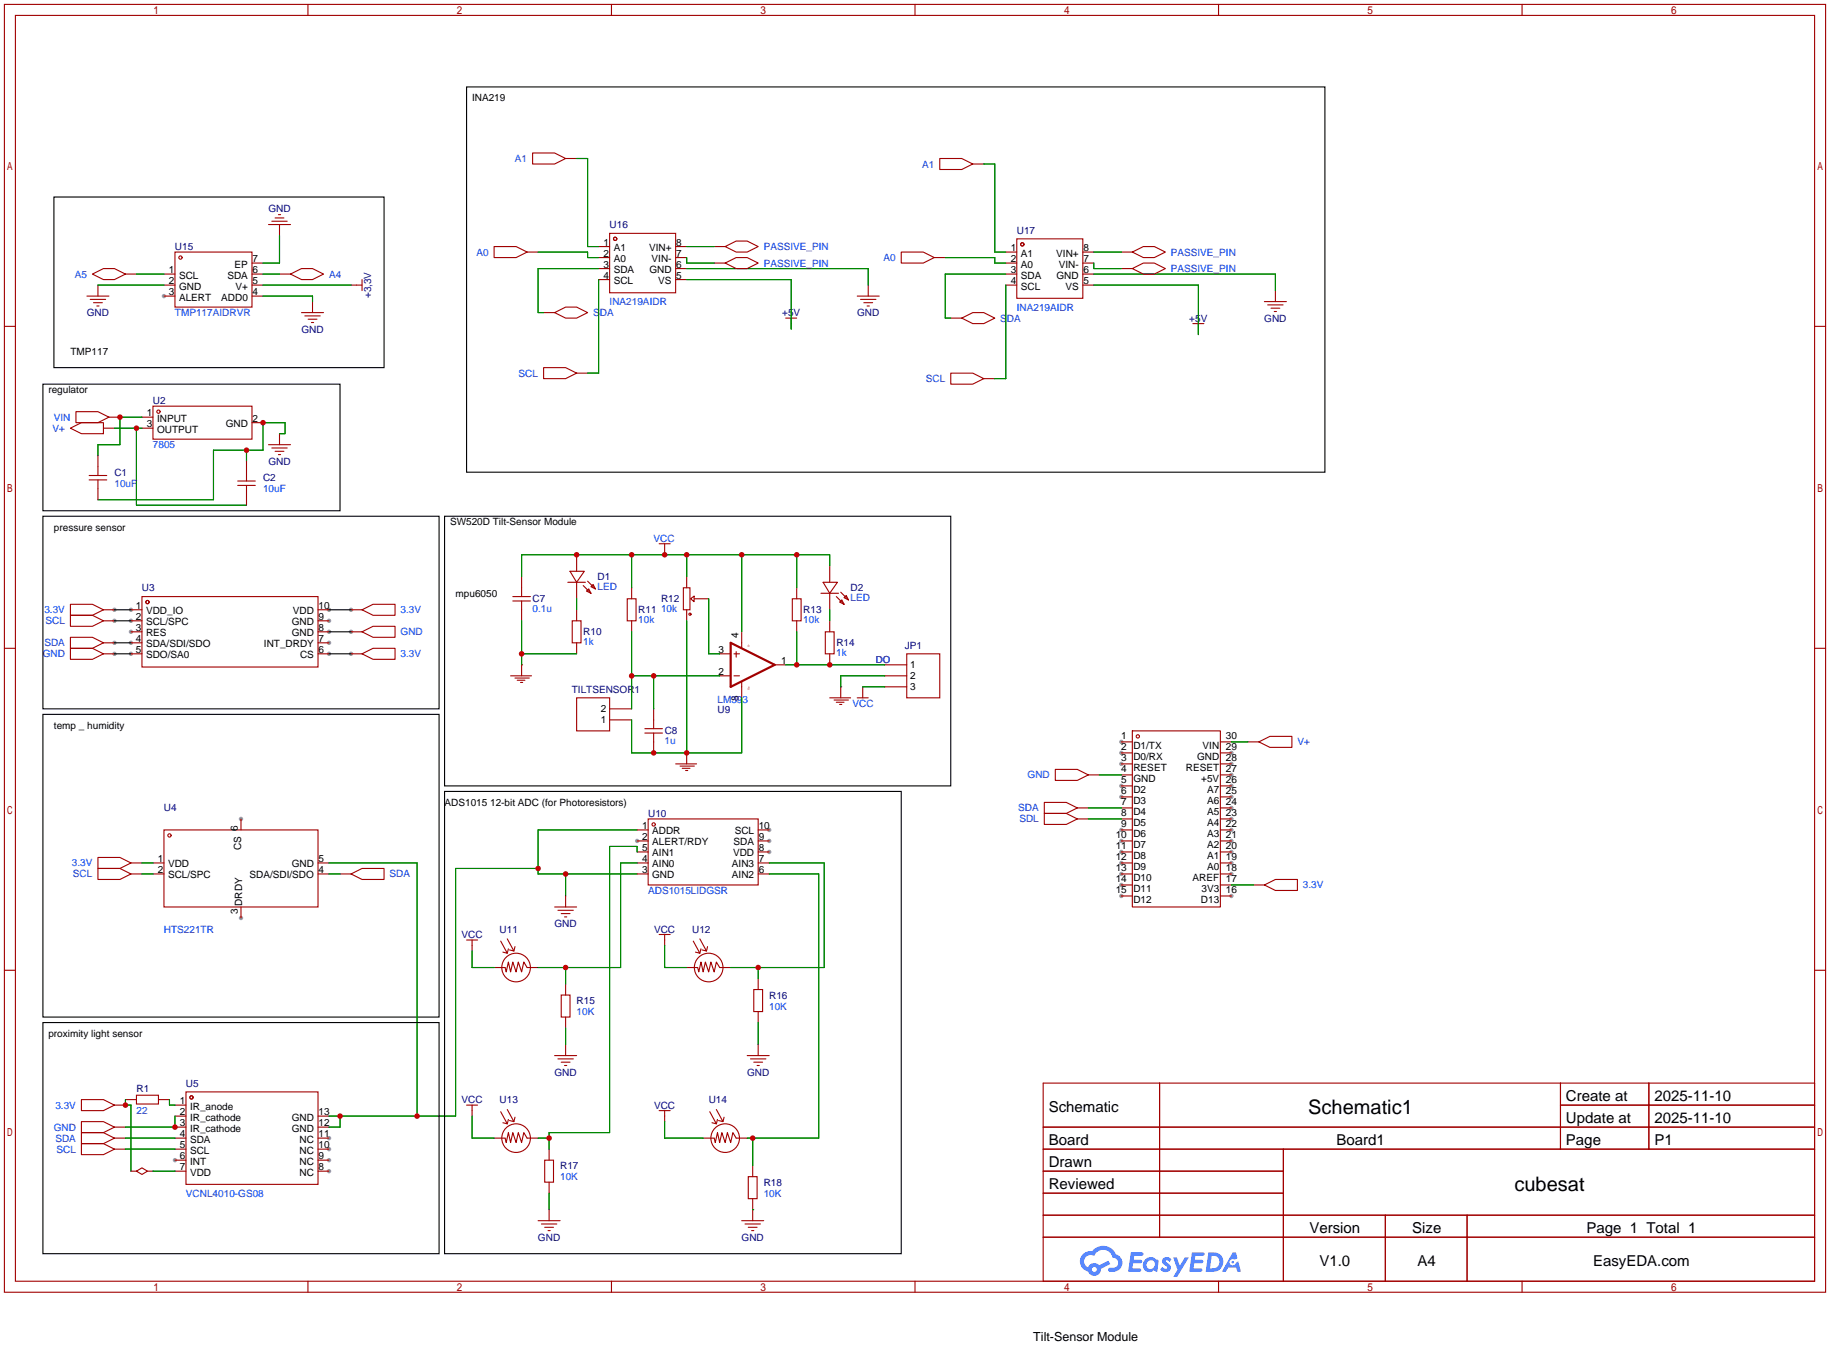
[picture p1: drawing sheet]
<svg xmlns="http://www.w3.org/2000/svg" width="422mm" height="311mm" viewBox="0 0 422 311" stroke-linecap="round" stroke-linejoin="round" font-family="sans-serif">
<g fill="#999">
<circle cx="30.2" cy="140.7" r=".51"/>
<circle cx="30.2" cy="143.3" r=".51"/>
<circle cx="30.2" cy="145.8" r=".51"/>
<circle cx="30.2" cy="148.3" r=".51"/>
<circle cx="30.2" cy="150.9" r=".51"/>
<circle cx="75.9" cy="150.9" r=".51"/>
<circle cx="75.9" cy="148.3" r=".51"/>
<circle cx="75.9" cy="145.8" r=".51"/>
<circle cx="75.9" cy="143.3" r=".51"/>
<circle cx="75.9" cy="140.7" r=".51"/>
<circle cx="81" cy="150.9" r=".51"/>
<circle cx="81" cy="145.8" r=".51"/>
<circle cx="81" cy="140.7" r=".51"/>
<circle cx="26.4" cy="150.9" r=".51"/>
<circle cx="26.4" cy="148.3" r=".51"/>
<circle cx="26.4" cy="143.3" r=".51"/>
<circle cx="26.4" cy="140.7" r=".51"/>
<circle cx="55.6" cy="211.8" r=".51"/>
<circle cx="55.6" cy="189" r=".51"/>
<circle cx="40.4" cy="267.7" r=".51"/>
<circle cx="75.9" cy="270.3" r=".51"/>
<circle cx="75.9" cy="267.7" r=".51"/>
<circle cx="75.9" cy="265.2" r=".51"/>
<circle cx="75.9" cy="262.6" r=".51"/>
<circle cx="147.1" cy="194.1" r=".51"/>
<circle cx="177.5" cy="196.6" r=".51"/>
<circle cx="177.5" cy="194.1" r=".51"/>
<circle cx="177.5" cy="191.5" r=".51"/>
<circle cx="258.8" cy="171.2" r=".51"/>
<circle cx="258.8" cy="173.7" r=".51"/>
<circle cx="258.8" cy="176.3" r=".51"/>
<circle cx="258.8" cy="181.4" r=".51"/>
<circle cx="258.8" cy="183.9" r=".51"/>
<circle cx="258.8" cy="191.5" r=".51"/>
<circle cx="258.8" cy="194.1" r=".51"/>
<circle cx="258.8" cy="196.6" r=".51"/>
<circle cx="258.8" cy="199.1" r=".51"/>
<circle cx="258.8" cy="201.7" r=".51"/>
<circle cx="258.8" cy="204.2" r=".51"/>
<circle cx="258.8" cy="206.8" r=".51"/>
<circle cx="284.2" cy="206.8" r=".51"/>
<circle cx="284.2" cy="201.7" r=".51"/>
<circle cx="284.2" cy="199.1" r=".51"/>
<circle cx="284.2" cy="196.6" r=".51"/>
<circle cx="284.2" cy="194.1" r=".51"/>
<circle cx="284.2" cy="191.5" r=".51"/>
<circle cx="284.2" cy="189" r=".51"/>
<circle cx="284.2" cy="186.4" r=".51"/>
<circle cx="284.2" cy="183.9" r=".51"/>
<circle cx="284.2" cy="181.4" r=".51"/>
<circle cx="284.2" cy="178.8" r=".51"/>
<circle cx="284.2" cy="176.3" r=".51"/>
<circle cx="284.2" cy="173.7" r=".51"/>
<circle cx="37.8" cy="68.3" r=".51"/>
</g>
<g fill="none" stroke="#a10000" stroke-width=".25">
<path d="M1 1h420.4v297.2h-420.4zM3.6 3.6h415.2v292.1h-415.2zM71.1 1v2.6M141.1 1v2.6M211.2 1v2.6M281.3 1v2.6M351.3 1v2.6M1 75.3h2.6M418.8 75.3h2.6M1 149.6h2.6M418.8 149.6h2.6M1 223.9h2.6"/>
<path d="M418.8 223.9h2.6M240.8 249.9h178v45.8h-178zM267.7 249.9v35.6M360.2 249.9v15.3M360.2 255h58.6M380.6 249.9v15.3M240.8 260.1h178M240.8 265.2h178M240.8 270.3h55.4M240.8 275.3h55.4M296.2 265.2v30.5M71.1 295.7v2.5"/>
<path d="M141.1 295.7v2.5M211.2 295.7v2.5M240.8 280.4h178M240.8 285.5h178M281.3 295.7v2.5M319.8 280.4v15.3M338.6 280.4v15.3M351.3 295.7v2.5"/>
</g>
<g fill="#5487ff">
<path d="M268.5 290.3a1.3 1.3 0 0 1 1.9 .3l-.4 .6a.54 .54 0 0 0-1-.2l.2 .2a1.28 1.28 0 0 1 .8 2 1.53 1.53 0 0 1-2.2-.3l.5-.6 .8 .5a.31 .31 0 0 0 .3-.3 .31 .31 0 0 0-.2-.3 1.12 1.12 0 0 1-.7-1.9z"/>
<path d="M270.8 290.2h.8l.7 1.9 1.2-1.9h.9l-2.7 4.5h-.9l1-1.7z"/>
<path d="M261 289h2.3a.46 .46 0 0 1 .5 .1 .46 .46 0 0 1 .1 .5l-.3 .2h-1.8l-.1 .9h1.6a.4 .4 0 0 1 .3 .4 .4 .4 0 0 1-.4 .4h-1.6l-.2 1.2h1.4a.46 .46 0 0 1 .5 .1 .46 .46 0 0 1 .1 .5l-.4 .2h-2.6z"/>
<path d="M275.1 289h2.3a.47 .47 0 0 1 .5 .1 .47 .47 0 0 1 .1 .5l-.3 .2h-1.8l-.1 .9h1.6a.4 .4 0 0 1 .4 .4 .4 .4 0 0 1-.5 .4h-1.6l-.2 1.2h1.4a.46 .46 0 0 1 .5 .1 .46 .46 0 0 1 .1 .5l-.4 .2h-2.6z"/>
<path d="M284.5 289h.8l.3 1.3-.6 .4a.75 .75 0 0 0-1.1 .3 .75 .75 0 0 0 .5 1 .75 .75 0 0 0 .9-.6l.5-.3 .6 2.4h-.8l-.3-1h-1.8l-.5 1h-1z"/>
<path d="M278.9 289l-.6 4.5h1.4a2.27 2.27 0 0 0 2.7-2.3 2.27 2.27 0 0 0-2.7-2.2zM279.7 289.8a1.5 1.5 0 0 1 1.8 1.5 1.5 1.5 0 0 1-1.9 1.4h-.3z"/>
<path d="M264.4 290.6a1.6 1.6 0 0 0-.4 2.3 1.6 1.6 0 0 0 2.3 .2l.8 .4 .3-2.5-.1-.3h-.5a1.58 1.58 0 0 0-2.4-.1zM265 291.1a.99 .99 0 0 1 1.6 .6 .99 .99 0 0 1-1.3 1.1 .98 .98 0 0 1-.3-1.7z"/>
<path d="M250 289.4a2.37 2.37 0 0 0 1.1 4 1.54 1.54 0 0 0 1.8 1 1.54 1.54 0 0 0 1.2-1.6l2.2-1.1-.5-.8-2.1 1.1a1.57 1.57 0 0 0-2.6 .4 1.5 1.5 0 0 1-.7-2.1 1.5 1.5 0 0 1 2.2-.5 2.23 2.23 0 0 1 2.3-1.4 2.23 2.23 0 0 1 1.9 1.8 1.16 1.16 0 0 1 1.3 1.1 1.16 1.16 0 0 1-1.1 1.3h-.7a.47 .47 0 0 0-.5 .3 .47 .47 0 0 0 .4 .6 2.14 2.14 0 0 0 2.7-1.4 2.14 2.14 0 0 0-1.3-2.7 3.2 3.2 0 0 0-5.5-.7l-1.1 .1zM252 292.9a.6 .6 0 0 1 1.2 0 .6 .6 0 0 1-1.2 0z"/>
<circle cx="284.6" cy="291.3" r=".28"/>
</g>
<g fill="none" stroke="#a10000" stroke-width=".25">
<path d="M122.9 35.3h5.1l2.6 1.3-2.6 1.2h-5.1zM130.6 36.6h2.5M216.9 36.6h5.1l2.5 1.2-2.5 1.3h-5.1zM224.5 37.8h2.6M40.4 58.2h17.8v12.7h-17.8zM62 51.8h5.1M62.7 51.1h3.6M63.5 50.3h2M64.3 49.5h.5M64.5 51.8v2.6M114 56.9h5.1l2.6 1.3-2.6 1.2h-5.1zM121.7 58.2h2.5"/>
<path d="M138.2 56.9h2.5M138.2 59.4h2.5M140.7 53.8h15.3v13.8h-15.3zM156 56.9h2.5M156 59.4h2.5M164.8 56.9h2.6M167.4 56.9l2.5-1.3h2.6l2.5 1.3-2.5 1.3h-2.6zM208 58.2h5.1l2.5 1.2-2.5 1.3h-5.1zM215.6 59.4h2.6M232.2 58.2h2.5M234.7 55.1h15.2v13.7h-15.2zM249.9 58.2h2.6"/>
<path d="M258.8 58.2h2.6M261.4 58.2l2.5-1.3h2.5l2.6 1.3-2.6 1.2h-2.5zM20.1 68.3h5M20.8 69.1h3.6M21.3 63.2l2.6-1.2h2.5l2.6 1.2-2.6 1.3h-2.5zM21.6 69.8h2M22.4 70.6h.5M22.6 65.8v2.5M29 63.2h2.5M37.8 63.2h2.6M37.8 65.8h2.6M37.8 68.3h2.6"/>
<path d="M58.2 63.2h2.5M58.2 65.8h2.5M58.2 68.3h2.5M58.2 60.7h2.5M64.5 63.2h2.6M67.1 63.2l2.5-1.2h2.5l2.6 1.2-2.6 1.3h-2.5zM69.6 72.1h5.1M70.4 72.9h3.5M71.1 73.7h2.1M71.9 74.4h.5M72.1 69.6v2.5M81 65.8h2.6"/>
<path d="M83.6 64.5v2.6M125.5 72.1h2.5M128 72.1l2.6-1.2h2.5l2.5 1.2-2.5 1.3h-2.5zM138.2 62h2.5M138.2 64.5h2.5M156 62h2.5M156 64.5h2.5M164.8 60.7h2.6M167.4 60.7l2.5-1.3h2.6l2.5 1.3-2.5 1.3h-2.6zM181.4 73.4h2.5M182.6 73.4v2.5M197.9 68.3h5"/>
<path d="M198.6 69.1h3.6M199.4 69.8h2M200.2 70.6h.5M200.4 65.8v2.5M219.5 73.4h2.5M222 73.4l2.5-1.3h2.6l2.5 1.3-2.5 1.3h-2.6zM232.2 63.2h2.5M232.2 65.8h2.5M232.2 60.7h2.5M249.9 63.2h2.6M249.9 65.8h2.6M249.9 60.7h2.6"/>
<path d="M258.8 62h2.6M261.4 62l2.5-1.3h2.5l2.6 1.3-2.6 1.2h-2.5zM275.3 74.7h2.6M276.6 74.7v2.5M291.8 69.6h5.1M292.6 70.4h3.6M293.4 71.1h2M294.1 71.9h.5M294.4 67.1v2.5M16.3 98.8l2.5-1.3h5.1v2.6h-5.1zM17.5 95h5.1l2.5 1.3-2.5 1.2h-5.1zM23.9 98.8h2.5"/>
<path d="M25.1 96.3h2.6M32.8 96.3h2.5M32.8 98.8h2.5M35.3 93.7h22.9v7.6h-22.9zM58.2 97.5h2.5M125.5 84.8h5.1l2.5 1.3-2.5 1.3h-5.1zM133.1 86.1h2.5M219.5 86.1h5l2.6 1.3-2.6 1.2h-5zM227.1 87.4h2.5M20.6 110.7h4M20.6 109.7h4M22.6 105.2v4.5"/>
<path d="M22.6 110.7v4.6M54.9 112h4M54.9 111h4M56.9 106.4v4.6M56.9 112v4.6M62 102.6h5.1M62.7 103.4h3.6M63.5 104.1h2M64.3 104.9h.5M64.5 100.1v2.5M16.3 139.4h5l2.6 1.3-2.6 1.3h-5zM32.8 137.7h40.6v16.2h-40.6z"/>
<path d="M118.4 138.7h4M118.4 137.7h4M120.4 133.1v4.6M120.4 138.7v4.6M131.1 134.4h4M131.6 131.8h3.3l-1.8 2.6zM133.1 128v3.8M133.1 134.4v3.8M134.6 135.1l1.8 1.8M135.4 136.4l.5-.5 .5 1zM135.6 134.1l1.8 1.8M136.9 134.9l.5 1-1-.5z"/>
<path d="M144.8 138.2h2v5.1h-2zM145.8 135.6v2.6M152.1 125.5h2.6M153.4 128h.1M153.4 125.5v2.5M157.7 135.6h1.6v5.1h-1.6zM158.5 133.1v2.5M159.4 138.2l.8-.6v1.2zM160.3 138.2h3.3M182.9 138.2h2v5.1h-2zM183.9 135.6v2.6M189.5 136.9h4"/>
<path d="M190 134.4h3.3l-1.8 2.5zM191.5 130.6v3.8M191.5 136.9v3.8M193 137.7l1.8 1.7M193.8 138.9l.5-.5 .5 1zM194.1 136.7l1.7 1.7M194.8 137.9l.5-.5 .5 1zM16.3 149.6h5l2.6 1.3-2.6 1.2h-5zM16.3 147.1h5l2.6 1.2-2.6 1.3h-5zM16.3 142h5l2.6 1.3-2.6 1.2h-5zM23.9 140.7h2.5M23.9 143.3h2.5"/>
<path d="M23.9 148.3h2.5M23.9 150.9h2.5M30.2 140.7h2.6M30.2 143.3h2.6M30.2 145.8h2.6M30.2 148.3h2.6M30.2 150.9h2.6M73.4 140.7h2.5M73.4 143.3h2.5M73.4 145.8h2.5M73.4 148.3h2.5M73.4 150.9h2.5"/>
<path d="M81 140.7h2.6M81 145.8h2.6M81 150.9h2.6M83.6 150.9l2.5-1.3h5.1v2.5h-5.1zM83.6 145.8l2.5-1.3h5.1v2.6h-5.1zM83.6 140.7l2.5-1.3h5.1v2.6h-5.1zM117.9 156h4.8M118.9 156.5h3.3M119.4 157h1.8M120.1 157.5h.5M120.4 153.4h.1M120.4 153.4v2.6"/>
<path d="M132.1 143.3h2v5h-2zM133.1 140.7v2.6M133.1 148.3v2.6M145.8 143.3v2.5M158.5 140.7v2.6M166.1 150.9h2.6M166.1 156h2.6M169.4 150.9h1.3M169.4 156h1.3M169.9 150.4v1.2M171.2 145.8v3.8M171.2 157.2v3.8"/>
<path d="M178.8 153.4h2.6M183.9 143.3v2.5M190.5 145.8h2v5.1h-2zM191.5 143.3v2.5M191.5 150.9v2.5M194.1 158.5h.1M194.1 158.5v2.5M199.1 158.5h.1M199.1 158.5v2.5M204.2 156h5.1M204.2 153.4h5.1M204.2 158.5h5.1"/>
<path d="M209.3 150.9h7.6v10.1h-7.6zM133.1 161h7.6v7.7h-7.6zM140.7 166.1h5.1M140.7 163.6h5.1M148.8 169.2h4.1M148.8 168.1h4.1M150.9 163.6v4.5M150.9 169.2v4.5M156 176.3h4.8M157 176.8h3.3M157.5 177.3h1.8M158.2 177.8h.5"/>
<path d="M158.5 173.7h.1M158.5 173.7v2.6M191.5 161h4.8M192.5 161.5h3.3M193 162.1h1.8M193.8 162.6h.5M197.9 161h2.5M243.6 177.5h5.1l2.5 1.3-2.5 1.3h-5.1zM251.2 178.8h2.5M258.8 176.3h2.6M258.8 171.2h2.6M258.8 173.7h2.6"/>
<path d="M258.8 178.8h2.6M261.4 168.7h20.3v40.6h-20.3zM281.7 176.3h2.5M281.7 171.2h2.5M281.7 173.7h2.5M281.7 178.8h2.5M288 171.2h2.6M290.6 171.2l2.5-1.3h5.1v2.6h-5.1zM22.6 197.9h5.1l2.5 1.2-2.5 1.3h-5.1zM30.2 199.1h2.6M35.3 199.1h2.5M37.8 191.5h35.6v17.8h-35.6z"/>
<path d="M55.6 189v2.5M73.4 199.1h2.5M147.1 199.1h2.5M147.1 191.5h2.5M147.1 194.1h2.5M147.1 196.6h2.5M149.6 189h25.4v15.2h-25.4zM175 199.1h2.5M175 191.5h2.5M175 194.1h2.5M175 196.6h2.5M241 185.2h5.1l2.6 1.2-2.6 1.3h-5.1z"/>
<path d="M241 187.7h5.1l2.6 1.3-2.6 1.2h-5.1zM248.7 186.4h2.5M248.7 189h2.5M258.8 199.1h2.6M258.8 191.5h2.6M258.8 194.1h2.6M258.8 196.6h2.6M258.8 181.4h2.6M258.8 183.9h2.6M258.8 186.4h2.6M258.8 189h2.6M281.7 199.1h2.5"/>
<path d="M281.7 191.5h2.5M281.7 194.1h2.5M281.7 196.6h2.5M281.7 181.4h2.5M281.7 183.9h2.5M281.7 186.4h2.5M281.7 189h2.5M22.6 200.4h5.1l2.5 1.3-2.5 1.2h-5.1zM30.2 201.7h2.6M35.3 201.7h2.5M55.6 209.3v2.5M73.4 201.7h2.5"/>
<path d="M78.5 201.7h2.5M81 201.7l2.6-1.3h5v2.5h-5zM107.7 216.9h2.5M109 216.9v2.6M115.6 217.2l1.5 2.8-1-.3M117.1 216.7l1.5 2.8-1-.3M117.3 218.9l-.2 1.1M118.9 218.4l-.3 1.1M128 209.3h5.1M128.8 210.1h3.5M129.5 210.8h2.1M130.3 211.6h.5"/>
<path d="M130.6 206.8v2.5M147.1 201.7h2.5M152.1 215.6h2.6M153.4 215.6v2.6M160 217.2l1.5 2.8-1-.3M161.5 216.7l1.6 2.8-1-.3M161.8 218.9l-.3 1.1M163.3 218.4l-.2 1.1M175 201.7h2.5M258.8 201.7h2.6M258.8 204.2h2.6M258.8 206.8h2.6"/>
<path d="M281.7 201.7h2.5M281.7 204.2h2.5M281.7 206.8h2.5M289.3 204.2h2.5M291.8 204.2l2.6-1.3h5.1v2.6h-5.1zM114 223.3h2.6l.2 1 .5-2.3 .6 2.3 .5-2.3 .7 2.3 .5-2.3 .8 2.3 .5-2.3 .8 1.3h2.5M129.5 229.6h2.1v5.1h-2.1zM130.6 227.1v2.5M130.6 234.7v2.5M158.5 223.3h2.5l.3 1 .5-2.3 .5 2.3 .5-2.3 .8 2.3 .5-2.3 .7 2.3 .6-2.3 .7 1.3h2.6M174 228.3h2v5.1h-2zM175 225.8v2.5"/>
<path d="M175 233.4v2.6M18.8 253.7h5.1l2.5 1.3-2.5 1.3h-5.1zM18.8 258.8h5.1l2.5 1.3-2.5 1.3h-5.1zM26.4 255h2.6M29 253.7h2.5M31.5 252.7h5.1v2.1h-5.1zM36.6 253.7h2.5M40.4 255h2.5M40.4 257.6h2.5M42.9 252h30.5v21.3h-30.5zM73.4 257.6h2.5M107.7 255h2.5"/>
<path d="M109 255v2.6M115.6 256.5l1.5 2.8-1-.2M117.1 256l1.5 2.8-1-.2M117.3 258.3l-.2 1M118.9 257.8l-.3 1M128 243.6h5.1M128.8 244.3h3.5M129.5 245.1h2.1M130.3 245.9h.5M130.6 241v2.6M152.1 256.3h2.6M153.4 256.3v2.5"/>
<path d="M163.8 256.5l1.6 2.8-1.1-.2M165.4 256l1.5 2.8-1-.2M165.6 258.3l-.2 1M167.1 257.8l-.2 1M172.5 243.6h5M173.2 244.3h3.6M174 245.1h2M174.8 245.9h.5M175 241v2.6M18.8 261.4h5.1l2.5 1.2-2.5 1.3h-5.1zM18.8 263.9h5.1l2.5 1.3-2.5 1.2h-5.1zM26.4 260.1h2.6"/>
<path d="M26.4 262.6h2.6M26.4 265.2h2.6M30.2 270.3h1.3M31.5 270.3l1.3-.8 1.2 .8-1.2 .7zM34 270.3h1.3M40.4 260.1h2.5M40.4 262.6h2.5M40.4 265.2h2.5M40.4 267.7h2.5M40.4 270.3h2.5M73.4 260.1h2.5M73.4 262.6h2.5"/>
<path d="M73.4 265.2h2.5M73.4 267.7h2.5M73.4 270.3h2.5M114 262.6h2.6l.2 1.1 .5-2.3 .6 2.3 .5-2.3 .7 2.3 .5-2.3 .8 2.3 .5-2.3 .8 1.2h2.5M125.7 267.7h2.1v5.1h-2.1zM126.7 265.2v2.5M126.7 272.8v2.5M126.7 279.1v2.6M162.3 262.6h2.5l.3 1.1 .5-2.3 .5 2.3 .5-2.3 .8 2.3 .5-2.3 .8 2.3 .5-2.3 .7 1.2h2.6M172.7 271.5h2.1v5.1h-2.1zM173.7 269v2.5M173.7 276.6v5.1"/>
<path d="M124.2 281.7h5.1M125 282.4h3.5M125.7 283.2h2.1M126.5 284h.5M171.2 281.7h5.1M172 282.4h3.5M172.7 283.2h2.1M173.5 284h.5"/>
<circle cx="41.7" cy="59.4" r=".38"/>
<circle cx="142" cy="55.1" r=".38"/>
<circle cx="236" cy="56.4" r=".38"/>
<circle cx="36.6" cy="95" r=".38"/>
<circle cx="34" cy="138.9" r=".38"/>
<circle cx="159.3" cy="141.7" r=".25"/>
<circle cx="262.6" cy="169.9" r=".38"/>
<circle cx="39.1" cy="192.8" r=".38"/>
<circle cx="150.9" cy="190.2" r=".38"/>
<circle cx="119.1" cy="223.3" r="3.3"/>
<circle cx="163.6" cy="223.3" r="3.3"/>
<circle cx="44.2" cy="253.2" r=".38"/>
<circle cx="119.1" cy="262.6" r="3.3"/>
<circle cx="167.4" cy="262.6" r="3.3"/>
</g>
<g fill="none" stroke="#008700" stroke-width=".25">
<path d="M133.1 36.6h2.5v20.3h2.6M227.1 37.8h2.5v20.4h2.6M64.5 54.4v6.3h-3.8M124.2 58.2h11.4v1.2h2.6M158.5 59.4v1.3h6.3M158.5 56.9h6.3M218.2 59.4h11.4v1.3h2.6M252.5 58.2h6.3M22.6 65.8h15.2M31.5 63.2h6.3M60.7 65.8h20.3M60.7 63.2h3.8"/>
<path d="M60.7 68.3h11.4v1.3M138.2 62h-14v10.1h1.3M138.2 64.5v21.6h-2.6M158.5 62h41.9v3.8M158.5 64.5h24.1v11.4M232.2 63.2h-14v10.2h1.3M232.2 65.8v21.6h-2.6M252.5 65.8h24.1v11.4M252.5 63.2h41.9v3.9M252.5 60.7v1.3h6.3M26.4 98.8h6.4M31.5 98.8v17.8h25.4"/>
<path d="M32.8 96.3h-5.1v6.3h-5.1v2.6M56.9 103.9v2.5M64.5 100.1h1.3v-2.6h-5.1v6.4h-11.4v11.4h-26.7M133.1 138.2v2.5M145.8 128v7.6M158.5 128v5.1M163.6 138.2v12.7h2.5M171.2 128v17.8M183.9 128v7.6M191.5 130.6v-2.6h-71.1v5.1M120.4 143.3v10.1M120.4 150.9h12.7"/>
<path d="M145.8 145.8v17.8M145.8 156h20.3M150.9 156v7.6M158.5 143.3v30.4M181.4 153.4h22.8M183.9 145.8v7.6M191.5 140.7v2.6M199.1 158.5h5.1M204.2 156h-10.1v2.5M171.2 161v12.7h-25.4v-7.6M253.7 178.8h5.1M284.2 171.2h3.8"/>
<path d="M32.8 199.1h2.5M75.9 199.1h20.4v58.5M147.1 199.1h-3.8v24.2h-19.1M147.1 191.5h-22.9v10.2h22.9M147.1 196.6v-1.3h-6.4v66.1h-14v3.8M177.5 199.1h12.7v24.2h-21.5M251.2 186.4h7.6M251.2 189h7.6M32.8 201.7h2.5M75.9 201.7h2.6M109 219.5v3.8h5M124.2 200.4h-19v57.2h-29.3"/>
<path d="M130.6 201.7v5.1M153.4 218.2v5.1h5.1M177.5 201.7h11.5v60.9h-16.5M284.2 204.2h5.1M130.6 223.3v3.8M130.6 237.2v3.8M175 223.3v2.5M175 236v5M29 253.7v1.3h1.2v15.3M39.1 253.7v1.3h1.3M40.4 257.6v2.5h-11.4M78.5 257.6v2.5h-2.6"/>
<path d="M109 257.6v5h5M153.4 258.8v3.8h8.9M29 265.2h11.4M29 262.6h11.4M35.3 270.3h5.1M124.2 262.6h2.5M126.7 275.3v3.8M173.7 279.1h.1M173.7 262.6v6.4"/>
</g>
<g fill="none" stroke="#000" stroke-width=".25">
<path d="M107.7 20.1h198.1v88.9h-198.1zM12.4 45.5h76.2v39.3h-76.2zM9.9 88.6h68.6v29.3h-68.6zM9.9 119.1h91.4v44.5h-91.4zM102.6 119.1h116.9v62.3h-116.9zM26.4 140.7h3.8M26.4 143.3h3.8M26.4 148.3h3.8M26.4 150.9h3.8M75.9 140.7h5.1M75.9 150.9h5.1M75.9 145.8h5.1"/>
<path d="M9.9 164.8h91.4v69.9h-91.4zM102.6 182.6h105.4v106.7h-105.4zM9.9 236h91.4v53.3h-91.4z"/>
</g>
<path d="M168.7 148.3l10.1 5.1-10.1 5.1z" fill="none" stroke="#a10000" stroke-width=".51"/>
<g fill="#c00">
<circle cx="60.7" cy="97.5" r=".63"/>
<circle cx="56.9" cy="103.9" r=".63"/>
<circle cx="27.7" cy="96.3" r=".63"/>
<circle cx="31.5" cy="98.8" r=".63"/>
<circle cx="29" cy="255" r=".63"/>
<circle cx="40.4" cy="260.1" r=".63"/>
<circle cx="78.5" cy="257.6" r=".63"/>
<circle cx="96.3" cy="257.6" r=".63"/>
<circle cx="124.2" cy="200.4" r=".63"/>
<circle cx="130.6" cy="201.7" r=".63"/>
<circle cx="153.4" cy="128" r=".63"/>
<circle cx="158.5" cy="128" r=".63"/>
<circle cx="145.8" cy="128" r=".63"/>
<circle cx="133.1" cy="128" r=".63"/>
<circle cx="171.2" cy="128" r=".63"/>
<circle cx="183.9" cy="128" r=".63"/>
<circle cx="120.4" cy="150.9" r=".63"/>
<circle cx="150.9" cy="173.7" r=".63"/>
<circle cx="158.5" cy="173.7" r=".63"/>
<circle cx="150.9" cy="156" r=".63"/>
<circle cx="145.8" cy="156" r=".63"/>
<circle cx="175" cy="223.3" r=".63"/>
<circle cx="173.7" cy="262.6" r=".63"/>
<circle cx="191.5" cy="153.4" r=".63"/>
<circle cx="183.9" cy="153.4" r=".63"/>
<circle cx="126.7" cy="262.6" r=".63"/>
<circle cx="130.6" cy="223.3" r=".63"/>
</g>
<g font-size="4.6">
<text x="302" y="257">Schematic1</text>
<text x="349.6" y="274.8">cubesat</text>
</g>
<g font-size="3.5">
<text x="242.1" y="256.7">Schematic</text>
<text x="361.5" y="254.2">Create at</text>
<text x="381.9" y="254.2">2025-11-10</text>
<text x="361.5" y="259.2">Update at</text>
<text x="381.9" y="259.2">2025-11-10</text>
<text x="242.1" y="264.3">Board</text>
<text x="242.1" y="269.4">Drawn</text>
<text x="308.5" y="264.3">Board1</text>
<text x="361.5" y="264.3">Page</text>
<text x="381.9" y="264.3">P1</text>
<text x="242.1" y="274.5">Reviewed</text>
<text x="302.3" y="284.6">Version</text>
<text x="326" y="284.6">Size</text>
<text x="366.2" y="284.6">Page 1 Total 1</text>
<text x="304.6" y="292.3">V1.0</text>
<text x="327.2" y="292.3">A4</text>
<text x="367.7" y="292.3">EasyEDA.com</text>
</g>
<text font-size="2.9" x="238.5" y="309.5">Tilt-Sensor Module</text>
<g font-size="2.3">
<text x="109" y="23.4">INA219</text>
<text x="139.3" y="56.7">1</text>
<text x="139.3" y="59.2">2</text>
<text x="141.7" y="57.9">A1</text>
<text x="149.8" y="57.9">VIN+</text>
<text x="156.1" y="59.2">7</text>
<text x="156.1" y="56.7">8</text>
<text x="233.3" y="57.9">1</text>
<text x="235.6" y="59.2">A1</text>
<text x="243.8" y="59.2">VIN+</text>
<text x="250.1" y="57.9">8</text>
<text x="39" y="63">1</text>
<text x="39" y="65.6">2</text>
<text x="41.3" y="64.3">SCL</text>
<text x="52.5" y="64.3">SDA</text>
<text x="54.1" y="61.7">EP</text>
<text x="58.3" y="65.6">5</text>
<text x="58.3" y="63">6</text>
<text x="58.3" y="60.5">7</text>
<text x="139.3" y="61.7">3</text>
<text x="139.3" y="64.3">4</text>
<text x="141.7" y="60.5">A0</text>
<text x="141.7" y="63">SDA</text>
<text x="141.7" y="65.6">SCL</text>
<text x="149.9" y="63">GND</text>
<text x="150.4" y="60.5">VIN-</text>
<text x="151.9" y="65.6">VS</text>
<text x="156.1" y="64.3">5</text>
<text x="156.1" y="61.7">6</text>
<text x="233.3" y="60.5">2</text>
<text x="233.3" y="63">3</text>
<text x="233.3" y="65.6">4</text>
<text x="235.6" y="61.7">A0</text>
<text x="235.6" y="64.3">SDA</text>
<text x="243.9" y="64.3">GND</text>
<text x="244.4" y="61.7">VIN-</text>
<text x="250.1" y="65.6">5</text>
<text x="250.1" y="63">6</text>
<text x="250.1" y="60.5">7</text>
<text x="39" y="68.1">3</text>
<text x="41.3" y="66.8">GND</text>
<text x="41.3" y="69.4">ALERT</text>
<text x="51.1" y="69.4">ADD0</text>
<text x="54.3" y="66.8">V+</text>
<text x="58.3" y="68.1">4</text>
<text x="235.6" y="66.8">SCL</text>
<text x="245.9" y="66.8">VS</text>
<text x="16.3" y="81.8">TMP117</text>
<text x="11.2" y="90.7">regulator</text>
<text x="33.9" y="96">1</text>
<text x="33.9" y="98.6">3</text>
<text x="36.2" y="97.3">INPUT</text>
<text x="36.2" y="99.8">OUTPUT</text>
<text x="52.1" y="98.6">GND</text>
<text x="58.3" y="97.3">2</text>
<text x="12.4" y="122.5">pressure sensor</text>
<text x="103.9" y="121.2">SW520D Tilt-Sensor Module</text>
<text x="105.2" y="137.7">mpu6050</text>
<text x="31.4" y="140.5">1</text>
<text x="31.4" y="143">2</text>
<text x="33.7" y="141.8">VDD_IO</text>
<text x="67.6" y="141.8">VDD</text>
<text x="73.5" y="143">9</text>
<text x="73.5" y="140.5">10</text>
<text x="31.4" y="145.6">3</text>
<text x="31.4" y="148.1">4</text>
<text x="33.7" y="144.3">SCL/SPC</text>
<text x="33.7" y="146.8">RES</text>
<text x="33.7" y="149.4">SDA/SDI/SDO</text>
<text x="60.9" y="149.4">INT_DRDY</text>
<text x="67.3" y="146.8">GND</text>
<text x="67.3" y="144.3">GND</text>
<text x="73.5" y="148.1">7</text>
<text x="73.5" y="145.6">8</text>
<text x="170.5" y="147.3" transform="rotate(-90 170.5 147.3)">4</text>
<text x="31.4" y="150.6">5</text>
<text x="33.7" y="151.9">SDO/SA0</text>
<text x="69.3" y="151.9">CS</text>
<text x="73.5" y="150.6">6</text>
<text x="165.8" y="150.6">3</text>
<text x="165.8" y="155.7">2</text>
<text x="180.3" y="153.2">1</text>
<text x="210.1" y="154.2">1</text>
<text x="170.5" y="161.8" transform="rotate(-90 170.5 161.8)">8</text>
<text x="210.1" y="156.7">2</text>
<text x="210.1" y="159.3">3</text>
<text x="138.7" y="166.9">1</text>
<text x="138.7" y="164.4">2</text>
<text x="12.4" y="168.2">temp _ humidity</text>
<text x="258.8" y="170.5">1</text>
<text x="258.8" y="173">2</text>
<text x="261.6" y="172.8">D1/TX</text>
<text x="277.6" y="172.8">VIN</text>
<text x="283" y="173">29</text>
<text x="283" y="170.5">30</text>
<text x="258.8" y="175.6">3</text>
<text x="258.8" y="178.1">4</text>
<text x="261.6" y="175.3">D0/RX</text>
<text x="261.6" y="177.8">RESET</text>
<text x="273.7" y="177.8">RESET</text>
<text x="276.3" y="175.3">GND</text>
<text x="283" y="178.1">27</text>
<text x="283" y="175.6">28</text>
<text x="102.6" y="186">ADS1015 12-bit ADC (for Photoresistors)</text>
<text x="258.8" y="180.6">5</text>
<text x="258.8" y="183.2">6</text>
<text x="258.8" y="185.7">7</text>
<text x="261.6" y="180.4">GND</text>
<text x="261.6" y="182.9">D2</text>
<text x="261.6" y="185.5">D3</text>
<text x="277.3" y="180.4">+5V</text>
<text x="278.6" y="185.5">A6</text>
<text x="278.6" y="182.9">A7</text>
<text x="283" y="185.7">24</text>
<text x="283" y="183.2">25</text>
<text x="283" y="180.6">26</text>
<text x="54.9" y="191.9" transform="rotate(-90 54.9 191.9)">6</text>
<text x="148.2" y="191.3">1</text>
<text x="175.1" y="191.3">10</text>
<text x="258.8" y="188.3">8</text>
<text x="258.8" y="190.8">9</text>
<text x="261.6" y="188">D4</text>
<text x="261.6" y="190.5">D5</text>
<text x="278.6" y="190.5">A4</text>
<text x="278.6" y="188">A5</text>
<text x="283" y="190.8">22</text>
<text x="283" y="188.3">23</text>
<text x="55.7" y="196.1" transform="rotate(-90 55.7 196.1)">CS</text>
<text x="148.2" y="193.8">2</text>
<text x="148.2" y="196.4">5</text>
<text x="150.5" y="192.6">ADDR</text>
<text x="150.5" y="195.1">ALERT/RDY</text>
<text x="150.5" y="197.6">AIN1</text>
<text x="169.2" y="197.6">VDD</text>
<text x="169.3" y="195.1">SDA</text>
<text x="169.6" y="192.6">SCL</text>
<text x="175.1" y="196.4">8</text>
<text x="175.1" y="193.8">9</text>
<text x="257.5" y="193.3">10</text>
<text x="257.5" y="195.9">11</text>
<text x="261.6" y="193.1">D6</text>
<text x="261.6" y="195.6">D7</text>
<text x="278.6" y="195.6">A2</text>
<text x="278.6" y="193.1">A3</text>
<text x="283" y="195.9">20</text>
<text x="283" y="193.3">21</text>
<text x="36.4" y="198.9">1</text>
<text x="36.4" y="201.4">2</text>
<text x="38.8" y="200.2">VDD</text>
<text x="38.8" y="202.7">SCL/SPC</text>
<text x="57.6" y="202.7">SDA/SDI/SDO</text>
<text x="67.3" y="200.2">GND</text>
<text x="73.5" y="201.4">4</text>
<text x="73.5" y="198.9">5</text>
<text x="148.2" y="201.4">3</text>
<text x="148.2" y="198.9">4</text>
<text x="150.5" y="202.7">GND</text>
<text x="150.5" y="200.2">AIN0</text>
<text x="168.9" y="202.7">AIN2</text>
<text x="168.9" y="200.2">AIN3</text>
<text x="175.1" y="201.4">6</text>
<text x="175.1" y="198.9">7</text>
<text x="257.5" y="198.4">12</text>
<text x="257.5" y="201">13</text>
<text x="257.5" y="203.5">14</text>
<text x="261.6" y="198.2">D8</text>
<text x="261.6" y="200.7">D9</text>
<text x="261.6" y="203.2">D10</text>
<text x="275.3" y="203.2">AREF</text>
<text x="278.6" y="200.7">A0</text>
<text x="278.6" y="198.2">A1</text>
<text x="283" y="203.5">17</text>
<text x="283" y="201">18</text>
<text x="283" y="198.4">19</text>
<text x="55.9" y="209" transform="rotate(-90 55.9 209)">DRDY</text>
<text x="257.5" y="206">15</text>
<text x="261.6" y="205.8">D11</text>
<text x="261.6" y="208.3">D12</text>
<text x="277.2" y="208.3">D13</text>
<text x="277.3" y="205.8">3V3</text>
<text x="283" y="206">16</text>
<text x="54.9" y="210.9" transform="rotate(-90 54.9 210.9)">3</text>
<text x="11.2" y="239.3">proximity light sensor</text>
<text x="41.5" y="254.8">1</text>
<text x="41.5" y="257.3">2</text>
<text x="43.9" y="256.1">IR_anode</text>
<text x="73.5" y="257.3">13</text>
<text x="41.5" y="259.9">3</text>
<text x="41.5" y="262.4">4</text>
<text x="43.9" y="258.6">IR_cathode</text>
<text x="43.9" y="261.1">IR_cathode</text>
<text x="43.9" y="263.7">SDA</text>
<text x="67.3" y="261.1">GND</text>
<text x="67.3" y="258.6">GND</text>
<text x="69.1" y="263.7">NC</text>
<text x="73.5" y="262.4">11</text>
<text x="73.5" y="259.9">12</text>
<text x="41.5" y="264.9">5</text>
<text x="41.5" y="267.5">6</text>
<text x="43.9" y="266.2">SCL</text>
<text x="43.9" y="268.8">INT</text>
<text x="69.1" y="268.8">NC</text>
<text x="69.1" y="266.2">NC</text>
<text x="73.5" y="267.5">9</text>
<text x="73.5" y="264.9">10</text>
<text x="41.5" y="270">7</text>
<text x="43.9" y="271.3">VDD</text>
<text x="69.1" y="271.3">NC</text>
<text x="73.5" y="270">8</text>
</g>
<g font-size="2.3" fill="#00f">
<text x="118.8" y="37.4">A1</text>
<text x="212.8" y="38.7">A1</text>
<text x="110" y="59">A0</text>
<text x="176.3" y="57.7">PASSIVE_PIN</text>
<text x="270.3" y="59">PASSIVE_PIN</text>
<text x="17.2" y="64.1">A5</text>
<text x="75.9" y="64.1">A4</text>
<text x="176.3" y="61.5">PASSIVE_PIN</text>
<text x="203.9" y="60.2">A0</text>
<text x="270.3" y="62.8">PASSIVE_PIN</text>
<text x="140.7" y="70.4">INA219AIDR</text>
<text x="234.7" y="71.7">INA219AIDR</text>
<text x="40.4" y="72.9">TMP117AIDRVR</text>
<text x="136.9" y="72.9">SDA</text>
<text x="230.9" y="74.2">SDA</text>
<text x="119.7" y="86.9">SCL</text>
<text x="213.7" y="88.2">SCL</text>
<text x="12.1" y="99.6">V+</text>
<text x="12.4" y="97.1">VIN</text>
<text x="35.3" y="103.4">7805</text>
<text x="26.4" y="112.3">10uF</text>
<text x="60.7" y="113.6">10uF</text>
<text x="150.9" y="125">VCC</text>
<text x="137.9" y="136.1">LED</text>
<text x="10.2" y="141.5">3.3V</text>
<text x="92.5" y="141.5">3.3V</text>
<text x="122.9" y="141.2">0.1u</text>
<text x="147.3" y="143.7">10k</text>
<text x="152.6" y="141.1">10k</text>
<text x="185.4" y="143.7">10k</text>
<text x="196.3" y="138.6">LED</text>
<text x="10.2" y="149.1">SDA</text>
<text x="10.5" y="144.1">SCL</text>
<text x="92.5" y="146.6">GND</text>
<text x="134.6" y="148.8">1k</text>
<text x="9.9" y="151.7">GND</text>
<text x="92.5" y="151.7">3.3V</text>
<text x="193" y="151.3">1k</text>
<text x="165.6" y="162.2">LM393</text>
<text x="196.8" y="163.1">VCC</text>
<text x="153.4" y="171.6">1u</text>
<text x="299.5" y="172">V+</text>
<text x="237.2" y="179.6">GND</text>
<text x="235" y="187.2">SDA</text>
<text x="235.3" y="189.8">SDL</text>
<text x="16.6" y="199.9">3.3V</text>
<text x="16.8" y="202.5">SCL</text>
<text x="89.9" y="202.5">SDA</text>
<text x="149.6" y="206.3">ADS1015LIDGSR</text>
<text x="300.7" y="205">3.3V</text>
<text x="37.8" y="215.2">HTS221TR</text>
<text x="177.5" y="233">10K</text>
<text x="133.1" y="234.2">10K</text>
<text x="12.8" y="255.8">3.3V</text>
<text x="31.5" y="257.1">22</text>
<text x="12.4" y="260.9">GND</text>
<text x="12.8" y="263.4">SDA</text>
<text x="13" y="266">SCL</text>
<text x="129.3" y="272.3">10K</text>
<text x="42.9" y="276.1">VCNL4010-GS08</text>
<text x="176.3" y="276.1">10K</text>
</g>
<g font-size="2.3" fill="#000080">
<text x="62" y="48.8">GND</text>
<text x="140.7" y="52.6">U16</text>
<text x="234.7" y="53.9">U17</text>
<text x="40.4" y="57.7">U15</text>
<text x="85.6" y="68.8" transform="rotate(-90 85.6 68.8)">+3,3V</text>
<text x="20" y="72.9">GND</text>
<text x="69.6" y="76.8">GND</text>
<text x="180.5" y="72.9">+5V</text>
<text x="197.8" y="72.9">GND</text>
<text x="274.5" y="74.2">+5V</text>
<text x="291.8" y="74.2">GND</text>
<text x="35.3" y="93.3">U2</text>
<text x="62" y="107.2">GND</text>
<text x="26.4" y="109.8">C1</text>
<text x="60.7" y="111">C2</text>
<text x="32.8" y="136.4">U3</text>
<text x="137.9" y="133.8">D1</text>
<text x="196.3" y="136.4">D2</text>
<text x="122.9" y="138.9">C7</text>
<text x="147.3" y="141.4">R11</text>
<text x="152.6" y="138.9">R12</text>
<text x="185.4" y="141.4">R13</text>
<text x="134.6" y="146.5">R10</text>
<text x="193" y="149.1">R14</text>
<text x="208.8" y="149.8">JP1</text>
<text x="132" y="159.9">TILTSENSOR1</text>
<text x="165.6" y="164.4">U9</text>
<text x="153.4" y="169.4">C8</text>
<text x="37.8" y="187.2">U4</text>
<text x="149.6" y="188.5">U10</text>
<text x="115.3" y="215.2">U11</text>
<text x="128" y="213.9">GND</text>
<text x="151" y="215.2">VCC</text>
<text x="159.8" y="215.2">U12</text>
<text x="106.5" y="216.5">VCC</text>
<text x="133.1" y="231.7">R15</text>
<text x="177.5" y="230.4">R16</text>
<text x="42.9" y="250.7">U5</text>
<text x="128" y="248.2">GND</text>
<text x="172.4" y="248.2">GND</text>
<text x="31.5" y="252">R1</text>
<text x="106.5" y="254.6">VCC</text>
<text x="115.3" y="254.6">U13</text>
<text x="151" y="255.8">VCC</text>
<text x="163.6" y="254.6">U14</text>
<text x="129.3" y="269.8">R17</text>
<text x="176.3" y="273.6">R18</text>
<text x="124.2" y="286.3">GND</text>
<text x="171.2" y="286.3">GND</text>
</g>
<text font-size="2.2" fill="#00f" x="202.2" y="153">DO</text>
<g font-size=".7" fill="#a00000">
<text x="173.1" y="149.2" transform="rotate(-90 173.1 149.2)">V-</text>
<text x="173.1" y="159.1" transform="rotate(-90 173.1 159.1)">V+</text>
</g>
</svg>
